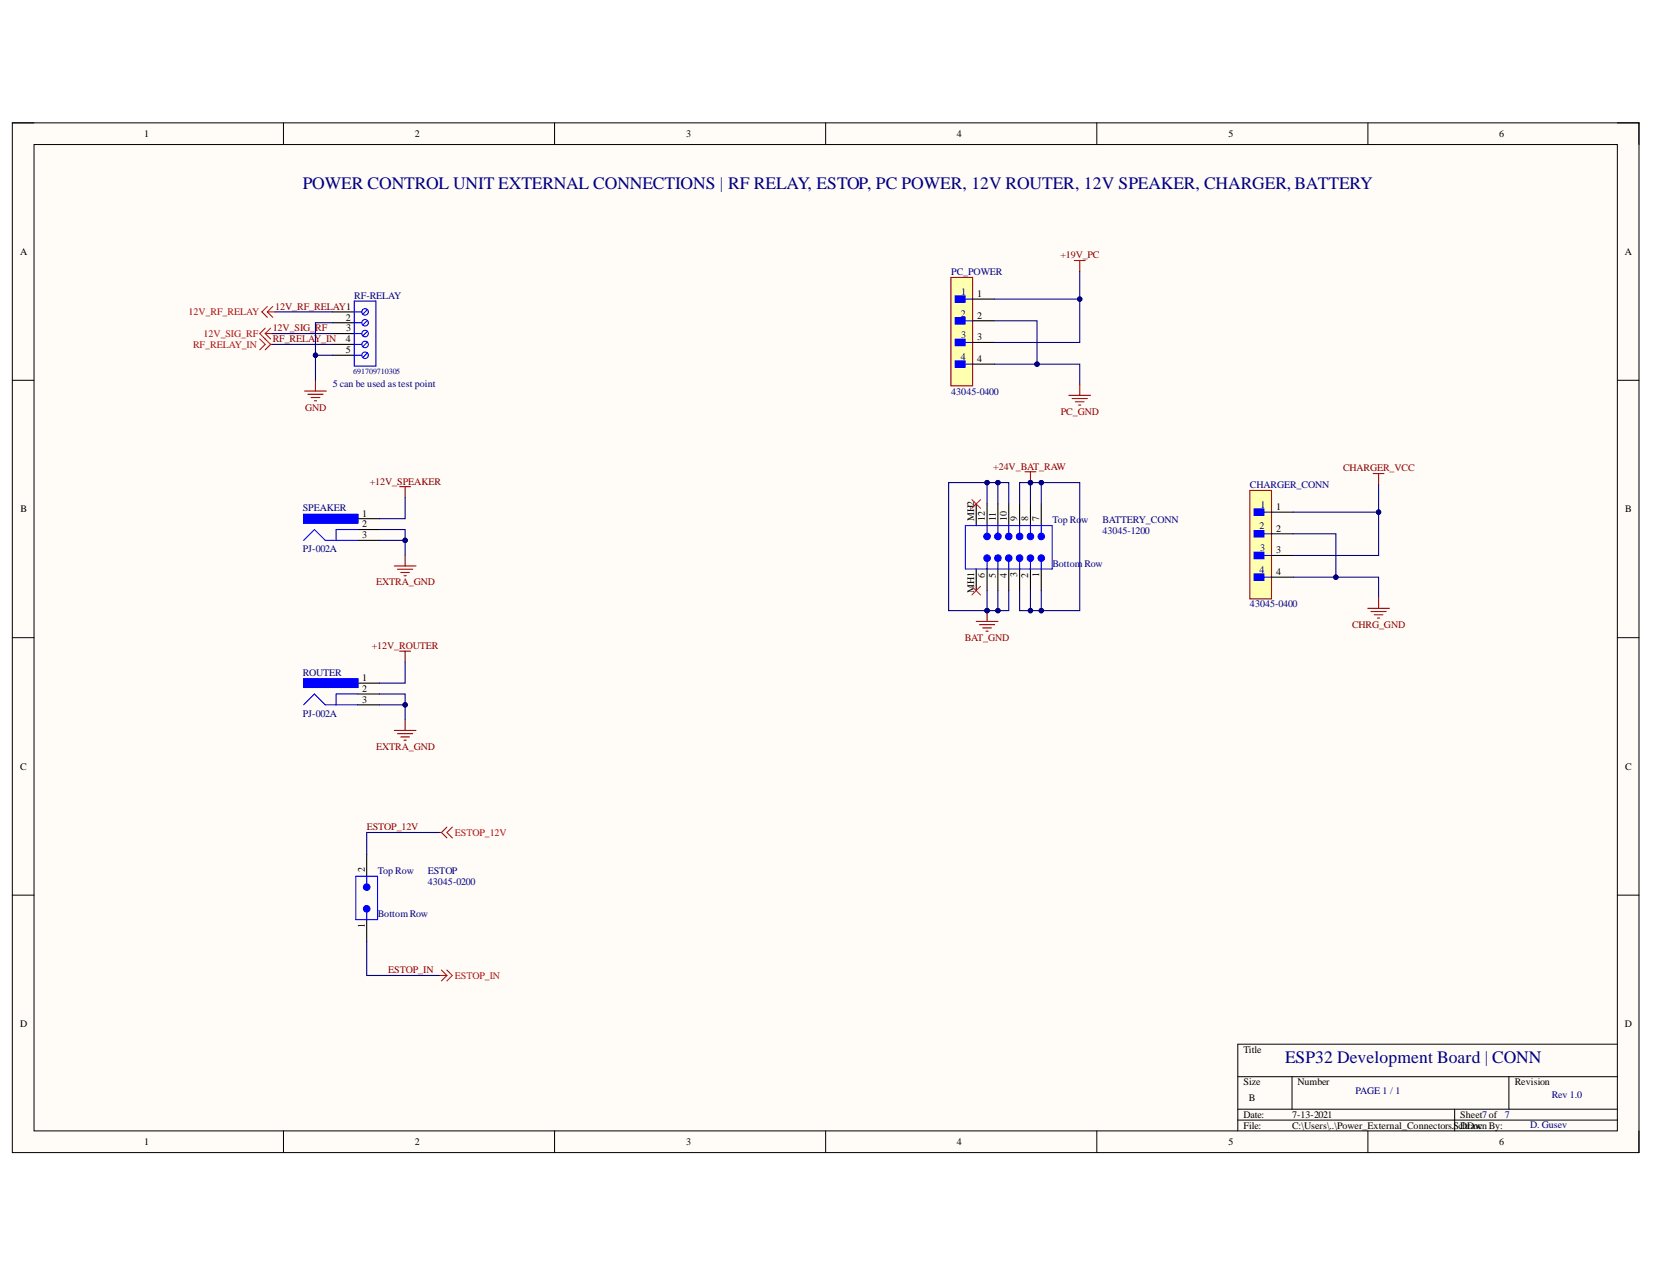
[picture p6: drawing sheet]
<svg xmlns="http://www.w3.org/2000/svg" width="279mm" height="216mm" viewBox="0 0 279 216" stroke-linecap="round" stroke-linejoin="round" font-family="sans-serif">
<path d="M2.1 20.8h274.9v174.1h-274.9z" fill-rule="evenodd" fill="#fffcf8"/>
<path d="M2.1 20.8h274.9v174.1h-274.9z" fill="none" stroke="#000" stroke-width=".17"/>
<path d="M5.8 24.4h267.6v166.8h-267.6z" fill-rule="evenodd" fill="#fffcf8"/>
<g fill="none" stroke="#000" stroke-width=".17">
<path d="M2.1 20.8h3.7M5.8 24.4h267.6v166.8h-267.6zM47.9 20.8v3.6M93.7 20.8v3.6M139.6 20.8v3.6M185.4 20.8v3.6M231.2 20.8v3.6M273.4 20.8h3.6v3.6M2.1 64.3h3.7M273.4 64.3h3.6M2.1 107.8h3.7M273.4 107.8h3.6"/>
<path d="M2.1 151.3h3.7M273.4 151.3h3.6M273.4 176.5h-64.2v14.7M47.9 191.2v3.7M93.7 191.2v3.7M139.6 191.2v3.7M185.4 191.2v3.7M209.2 182h64.2M209.2 187.5h64.2M209.2 189.4h64.2M218.4 182v5.5M231.2 191.2v3.7"/>
<path d="M245.9 187.5v3.7M255 182v5.5M277 191.2v3.7"/>
</g>
<path d="M56.2 52.7h3.7M56.2 54.6h3.7" fill="none" stroke="#000" stroke-width=".19"/>
<circle cx="61.7" cy="52.7" r=".55" fill="#fff"/>
<g fill="none" stroke="#00f" stroke-width=".19">
<path d="M62.1 52.3l-.8 .8"/>
<circle cx="61.7" cy="52.7" r=".55"/>
</g>
<circle cx="61.7" cy="54.6" r=".55" fill="#fff"/>
<g fill="none" stroke="#00f" stroke-width=".19">
<path d="M59.9 52.7h1.3M59.9 54.6h1.3M62.1 54.2l-.8 .8"/>
<circle cx="61.7" cy="54.6" r=".55"/>
</g>
<circle cx="61.7" cy="56.4" r=".55" fill="#fff"/>
<g fill="none" stroke="#00f" stroke-width=".19">
<path d="M59.9 56.4h1.3M62.1 56l-.8 .8"/>
<circle cx="61.7" cy="56.4" r=".55"/>
</g>
<path d="M56.2 56.4h3.7M56.2 58.2h3.7" fill="none" stroke="#000" stroke-width=".19"/>
<circle cx="61.7" cy="58.2" r=".55" fill="#fff"/>
<g fill="none" stroke="#00f" stroke-width=".19">
<path d="M59.9 58.2h1.3M59.9 50.9h3.6v11h-3.6zM62.1 57.8l-.8 .8"/>
<circle cx="61.7" cy="58.2" r=".55"/>
</g>
<path d="M56.2 60.1h3.7" fill="none" stroke="#000" stroke-width=".19"/>
<circle cx="61.7" cy="60.1" r=".55" fill="#fff"/>
<g fill="none" stroke="#00f" stroke-width=".19">
<path d="M62.1 59.7l-.8 .7M59.9 60.1h1.3M51.3 91.4l1.8-1.9 1.9 1.9h5.5M51.3 87h9.2v1.4h-9.2zM60.5 89.5h-3.7v1.9"/>
<circle cx="61.7" cy="60.1" r=".55"/>
</g>
<path d="M43.9 57.3l.9 .9-.9 .9M44.8 56.4l.9 .9M44.8 55.5l-.9 .9 1.8 1.8M44.8 56.4h1.3M45.2 52.7l.9 .9M45.2 51.8l-.9 .9 .9 .9M45.2 52.7h1.3M45.7 55.5l-.9 .9M45.7 58.2l-.9 .9M45.7 58.2h.4M46.1 51.8l-.9 .9" fill="none" stroke="#f00" stroke-width=".19"/>
<path d="M51.5 66.1h3.7M52 66.7h2.6M52.6 67.2h1.5M53.1 67.8h.4M53.3 64.3v1.8" fill="none" stroke="#800000" stroke-width=".19"/>
<path d="M60.5 87.7h3.6M60.5 89.5h3.6M60.5 91.4h3.6" fill="none" stroke="#000" stroke-width=".19"/>
<path d="M51.3 87h9.2v1.4h-9.2z" fill-rule="evenodd" fill="#00f"/>
<path d="M51.3 87h9.2v1.4h-9.2z" fill="none" stroke="#00f" stroke-width=".17"/>
<path d="M66.6 95.7h3.7M67.2 96.2h2.6M67.6 82.3h1.8M67.7 96.8h1.5M68.3 97.3h.4M68.5 82.3v1.8M68.5 93.9v1.8" fill="none" stroke="#800000" stroke-width=".19"/>
<path d="M60.5 115.5h3.6M60.5 117.3h3.6M60.5 119.2h3.6" fill="none" stroke="#000" stroke-width=".19"/>
<path d="M51.3 119.2l1.8-1.9 1.9 1.9h5.5M51.3 114.8h9.2v1.4h-9.2zM60.5 117.3h-3.7v1.9" fill="none" stroke="#00f" stroke-width=".19"/>
<path d="M51.3 114.8h9.2v1.4h-9.2z" fill-rule="evenodd" fill="#00f"/>
<path d="M51.3 114.8h9.2v1.4h-9.2z" fill="none" stroke="#00f" stroke-width=".17"/>
<path d="M67.6 110.1h1.8M68.5 110.1v1.8M66.6 123.5h3.7M67.2 124h2.6M67.7 124.6h1.5M68.3 125.1h.4M68.5 121.7v1.8" fill="none" stroke="#800000" stroke-width=".19"/>
<path d="M160.7 46.9h3.7v18.3h-3.7z" fill-rule="evenodd" fill="#ffffb0"/>
<path d="M160.7 46.9h3.7v18.3h-3.7z" fill="none" stroke="#800000" stroke-width=".19"/>
<path d="M161.5 50h1.6v1.1h-1.6z" fill-rule="evenodd" fill="#00f"/>
<path d="M161.5 50h1.6v1.1h-1.6zM163.1 50.6h1.3" fill="none" stroke="#00f" stroke-width=".19"/>
<path d="M161.5 53.7h1.6v1.1h-1.6z" fill-rule="evenodd" fill="#00f"/>
<path d="M161.5 53.7h1.6v1.1h-1.6zM163.1 54.2h1.3" fill="none" stroke="#00f" stroke-width=".19"/>
<path d="M161.5 57.3h1.6v1.1h-1.6z" fill-rule="evenodd" fill="#00f"/>
<path d="M161.5 57.3h1.6v1.1h-1.6zM163.1 57.9h1.3" fill="none" stroke="#00f" stroke-width=".19"/>
<path d="M161.5 61h1.6v1.1h-1.6z" fill-rule="evenodd" fill="#00f"/>
<path d="M161.5 61h1.6v1.1h-1.6zM163.1 61.6h1.3" fill="none" stroke="#00f" stroke-width=".19"/>
<path d="M164.4 50.6h3.7M164.4 54.2h3.7M164.4 57.9h3.7M164.4 61.6h3.7" fill="none" stroke="#000" stroke-width=".19"/>
<path d="M211.3 82.9h3.6v18.3h-3.6z" fill-rule="evenodd" fill="#ffffb0"/>
<path d="M211.3 82.9h3.6v18.3h-3.6z" fill="none" stroke="#800000" stroke-width=".18"/>
<path d="M212 86h1.6v1.1h-1.6z" fill-rule="evenodd" fill="#00f"/>
<path d="M212 86h1.6v1.1h-1.6zM213.6 86.6h1.3" fill="none" stroke="#00f" stroke-width=".18"/>
<path d="M212 89.7h1.6v1.1h-1.6z" fill-rule="evenodd" fill="#00f"/>
<path d="M212 89.7h1.6v1.1h-1.6zM213.6 90.2h1.3" fill="none" stroke="#00f" stroke-width=".18"/>
<path d="M212 93.4h1.6v1.1h-1.6z" fill-rule="evenodd" fill="#00f"/>
<path d="M212 93.4h1.6v1.1h-1.6zM213.6 93.9h1.3" fill="none" stroke="#00f" stroke-width=".18"/>
<path d="M212 97h1.6v1.1h-1.6z" fill-rule="evenodd" fill="#00f"/>
<path d="M212 97h1.6v1.1h-1.6zM213.6 97.6h1.3" fill="none" stroke="#00f" stroke-width=".18"/>
<path d="M214.9 86.6h3.7M214.9 90.2h3.7M214.9 93.9h3.7M214.9 97.6h3.7" fill="none" stroke="#000" stroke-width=".18"/>
<path d="M62 144.5v3.7M62 155.5v3.6" fill="none" stroke="#000" stroke-width=".19"/>
<path d="M62 154.2v1.3" fill="none" stroke="#00f" stroke-width=".19"/>
<circle cx="62" cy="153.7" r=".55" fill="#00f"/>
<g fill="none" stroke="#00f" stroke-width=".19">
<path d="M62 148.2v1.2"/>
<circle cx="62" cy="153.7" r=".55"/>
</g>
<circle cx="62" cy="150" r=".55" fill="#00f"/>
<g fill="none" stroke="#00f" stroke-width=".19">
<path d="M60.1 148.2h3.7v7.3h-3.7z"/>
<circle cx="62" cy="150" r=".55"/>
</g>
<path d="M75.5 139.8l-.9 .9M76.5 139.8l-1 .9 1 1M74.3 140.7h.3M74.6 140.7l.9 1M74.3 164.9h1.2M74.6 164l.9 .9M75.5 164.9l-.9 .9M75.5 164l1 .9-1 .9" fill="none" stroke="#f00" stroke-width=".19"/>
<path d="M165 85.2v3.7M165 96.2v3.7M170.5 85.2v3.7M170.5 96.2v3.7M172.3 85.2v3.7M172.3 96.2v3.7" fill="none" stroke="#000" stroke-width=".19"/>
<path d="M174.2 85.2v3.7M174.2 96.2v3.7M176 85.2v3.7M176 96.2v3.7" fill="none" stroke="#000" stroke-width=".18"/>
<path d="M174.2 94.9v1.3" fill="none" stroke="#00f" stroke-width=".18"/>
<circle cx="174.2" cy="94.4" r=".55" fill="#00f"/>
<g fill="none" stroke="#00f" stroke-width=".18">
<path d="M176 94.9v1.3"/>
<circle cx="174.2" cy="94.4" r=".55"/>
</g>
<circle cx="176" cy="94.4" r=".55" fill="#00f"/>
<circle cx="176" cy="94.4" r=".55" fill="none" stroke="#00f" stroke-width=".18"/>
<path d="M172.3 94.9v1.3" fill="none" stroke="#00f" stroke-width=".19"/>
<circle cx="172.3" cy="94.4" r=".55" fill="#00f"/>
<circle cx="172.3" cy="94.4" r=".55" fill="none" stroke="#00f" stroke-width=".18"/>
<path d="M172.3 88.9v1.2" fill="none" stroke="#00f" stroke-width=".19"/>
<circle cx="172.3" cy="90.7" r=".55" fill="#00f"/>
<g fill="none" stroke="#00f" stroke-width=".18">
<path d="M174.2 88.9v1.3"/>
<circle cx="172.3" cy="90.7" r=".55"/>
</g>
<circle cx="174.2" cy="90.7" r=".55" fill="#00f"/>
<g fill="none" stroke="#00f" stroke-width=".18">
<path d="M176 88.9v1.3"/>
<circle cx="174.2" cy="90.7" r=".55"/>
</g>
<circle cx="176" cy="90.7" r=".55" fill="#00f"/>
<g fill="none" stroke="#00f" stroke-width=".18">
<path d="M163.2 88.9h14.6v7.3h-14.6"/>
<circle cx="176" cy="90.7" r=".55"/>
</g>
<path d="M163.2 88.9v7.3M170.5 94.9v1.3" fill="none" stroke="#00f" stroke-width=".19"/>
<circle cx="170.5" cy="94.4" r=".55" fill="#00f"/>
<g fill="none" stroke="#00f" stroke-width=".19">
<path d="M170.5 88.9v1.2"/>
<circle cx="170.5" cy="94.4" r=".55"/>
</g>
<circle cx="170.5" cy="90.7" r=".55" fill="#00f"/>
<g fill="none" stroke="#00f" stroke-width=".19">
<path d="M168.7 94.9v1.3"/>
<circle cx="170.5" cy="90.7" r=".55"/>
</g>
<path d="M168.7 96.2v3.7" fill="none" stroke="#000" stroke-width=".19"/>
<circle cx="168.7" cy="94.4" r=".55" fill="#00f"/>
<g fill="none" stroke="#00f" stroke-width=".19">
<path d="M166.8 94.9v1.3"/>
<circle cx="168.7" cy="94.4" r=".55"/>
</g>
<path d="M166.8 96.2v3.7" fill="none" stroke="#000" stroke-width=".19"/>
<circle cx="166.8" cy="94.4" r=".55" fill="#00f"/>
<g fill="none" stroke="#00f" stroke-width=".19">
<path d="M168.7 88.9v1.2"/>
<circle cx="166.8" cy="94.4" r=".55"/>
</g>
<path d="M168.7 85.2v3.7" fill="none" stroke="#000" stroke-width=".19"/>
<circle cx="168.7" cy="90.7" r=".55" fill="#00f"/>
<g fill="none" stroke="#00f" stroke-width=".19">
<path d="M166.8 88.9v1.2"/>
<circle cx="168.7" cy="90.7" r=".55"/>
</g>
<path d="M166.8 85.2v3.7" fill="none" stroke="#000" stroke-width=".19"/>
<circle cx="166.8" cy="90.7" r=".55" fill="#00f"/>
<circle cx="166.8" cy="90.7" r=".55" fill="none" stroke="#00f" stroke-width=".19"/>
<path d="M173.3 79.8h1.8M174.2 79.8v1.8" fill="none" stroke="#800000" stroke-width=".18"/>
<circle cx="174.2" cy="81.6" r=".37" fill="#000080"/>
<circle cx="174.2" cy="81.6" r=".37" fill="none" stroke="#000080" stroke-width=".17"/>
<path d="M164.3 84.5l1.4 1.4M164.3 99.1l1.4 1.5M165.7 84.5l-1.4 1.4M165.7 99.1l-1.4 1.5" fill="none" stroke="#f00" stroke-width=".17"/>
<path d="M165 105.1h3.7M165.6 105.6h2.5M166.1 106.2h1.5M166.7 106.7h.3M166.8 103.2v1.9" fill="none" stroke="#800000" stroke-width=".19"/>
<circle cx="166.8" cy="103.2" r=".37" fill="#000080"/>
<circle cx="166.8" cy="103.2" r=".37" fill="none" stroke="#000080" stroke-width=".17"/>
<path d="M46.5 52.7h9.7M56.2 60.1h-2.9v4.2" fill="none" stroke="#000080" stroke-width=".19"/>
<circle cx="53.3" cy="60.1" r=".37" fill="#000080"/>
<circle cx="53.3" cy="60.1" r=".37" fill="none" stroke="#000080" stroke-width=".17"/>
<path d="M56.2 54.6h-2.9v5.5" fill="none" stroke="#000080" stroke-width=".19"/>
<circle cx="53.3" cy="60.1" r=".37" fill="#000080"/>
<circle cx="53.3" cy="60.1" r=".37" fill="none" stroke="#000080" stroke-width=".17"/>
<path d="M46.1 56.4h10.1M46.1 58.2h10.1M64.1 91.4h4.4v2.5" fill="none" stroke="#000080" stroke-width=".19"/>
<circle cx="68.5" cy="91.4" r=".37" fill="#000080"/>
<circle cx="68.5" cy="91.4" r=".37" fill="none" stroke="#000080" stroke-width=".17"/>
<path d="M64.1 89.5h4.4v1.9" fill="none" stroke="#000080" stroke-width=".19"/>
<circle cx="68.5" cy="91.4" r=".37" fill="#000080"/>
<circle cx="68.5" cy="91.4" r=".37" fill="none" stroke="#000080" stroke-width=".17"/>
<path d="M68.5 84.1v3.6h-4.4M64.1 119.2h4.4v2.5" fill="none" stroke="#000080" stroke-width=".19"/>
<circle cx="68.5" cy="119.2" r=".37" fill="#000080"/>
<circle cx="68.5" cy="119.2" r=".37" fill="none" stroke="#000080" stroke-width=".17"/>
<path d="M64.1 117.3h4.4v1.9" fill="none" stroke="#000080" stroke-width=".19"/>
<circle cx="68.5" cy="119.2" r=".37" fill="#000080"/>
<circle cx="68.5" cy="119.2" r=".37" fill="none" stroke="#000080" stroke-width=".17"/>
<path d="M68.5 111.9v3.6h-4.4" fill="none" stroke="#000080" stroke-width=".19"/>
<path d="M182.5 45.9v4.7h-14.4" fill="none" stroke="#000080" stroke-width=".18"/>
<circle cx="182.5" cy="50.6" r=".37" fill="#000080"/>
<circle cx="182.5" cy="50.6" r=".37" fill="none" stroke="#000080" stroke-width=".17"/>
<path d="M168.1 61.6h14.4v3.4" fill="none" stroke="#000080" stroke-width=".18"/>
<circle cx="175.3" cy="61.6" r=".37" fill="#000080"/>
<circle cx="175.3" cy="61.6" r=".37" fill="none" stroke="#000080" stroke-width=".17"/>
<path d="M233 81.9v4.7h-14.4" fill="none" stroke="#000080" stroke-width=".18"/>
<circle cx="233" cy="86.6" r=".37" fill="#000080"/>
<circle cx="233" cy="86.6" r=".37" fill="none" stroke="#000080" stroke-width=".17"/>
<path d="M218.6 97.6h14.4v3.4" fill="none" stroke="#000080" stroke-width=".18"/>
<circle cx="225.8" cy="97.6" r=".37" fill="#000080"/>
<circle cx="225.8" cy="97.6" r=".37" fill="none" stroke="#000080" stroke-width=".17"/>
<path d="M182.5 50.6v7.3h-14.4" fill="none" stroke="#000080" stroke-width=".18"/>
<circle cx="182.5" cy="50.6" r=".37" fill="#000080"/>
<circle cx="182.5" cy="50.6" r=".37" fill="none" stroke="#000080" stroke-width=".17"/>
<path d="M168.1 54.2h7.2v7.4" fill="none" stroke="#000080" stroke-width=".18"/>
<circle cx="175.3" cy="61.6" r=".37" fill="#000080"/>
<circle cx="175.3" cy="61.6" r=".37" fill="none" stroke="#000080" stroke-width=".17"/>
<path d="M218.6 90.2h7.2v7.4" fill="none" stroke="#000080" stroke-width=".18"/>
<circle cx="225.8" cy="97.6" r=".37" fill="#000080"/>
<circle cx="225.8" cy="97.6" r=".37" fill="none" stroke="#000080" stroke-width=".17"/>
<path d="M233 86.6v7.3h-14.4" fill="none" stroke="#000080" stroke-width=".18"/>
<circle cx="233" cy="86.6" r=".37" fill="#000080"/>
<circle cx="233" cy="86.6" r=".37" fill="none" stroke="#000080" stroke-width=".17"/>
<path d="M62 159.1v5.8h12.3M74.3 140.7h-12.3v3.8" fill="none" stroke="#000080" stroke-width=".19"/>
<path d="M174.2 99.9v3.3h1.8v-3.3" fill="none" stroke="#000080" stroke-width=".18"/>
<circle cx="176" cy="103.2" r=".37" fill="#000080"/>
<circle cx="176" cy="103.2" r=".37" fill="none" stroke="#000080" stroke-width=".17"/>
<circle cx="174.2" cy="103.2" r=".37" fill="#000080"/>
<circle cx="174.2" cy="103.2" r=".37" fill="none" stroke="#000080" stroke-width=".17"/>
<path d="M174.2 85.2v-3.6h1.8v3.6" fill="none" stroke="#000080" stroke-width=".18"/>
<circle cx="176" cy="81.6" r=".36" fill="#000080"/>
<circle cx="176" cy="81.6" r=".36" fill="none" stroke="#000080" stroke-width=".17"/>
<circle cx="174.2" cy="81.6" r=".37" fill="#000080"/>
<circle cx="174.2" cy="81.6" r=".37" fill="none" stroke="#000080" stroke-width=".17"/>
<path d="M176 81.6h6.5v21.6h-6.5" fill="none" stroke="#000080" stroke-width=".18"/>
<circle cx="176" cy="81.6" r=".36" fill="#000080"/>
<circle cx="176" cy="81.6" r=".36" fill="none" stroke="#000080" stroke-width=".17"/>
<circle cx="176" cy="103.2" r=".37" fill="#000080"/>
<circle cx="176" cy="103.2" r=".37" fill="none" stroke="#000080" stroke-width=".17"/>
<path d="M166.8 99.9v3.3h1.9v-3.3" fill="none" stroke="#000080" stroke-width=".19"/>
<circle cx="166.8" cy="103.2" r=".37" fill="#000080"/>
<circle cx="166.8" cy="103.2" r=".37" fill="none" stroke="#000080" stroke-width=".17"/>
<circle cx="168.7" cy="103.2" r=".37" fill="#000080"/>
<circle cx="168.7" cy="103.2" r=".37" fill="none" stroke="#000080" stroke-width=".17"/>
<path d="M166.8 85.2v-3.6h1.9v3.6" fill="none" stroke="#000080" stroke-width=".19"/>
<circle cx="166.8" cy="81.6" r=".37" fill="#000080"/>
<circle cx="166.8" cy="81.6" r=".37" fill="none" stroke="#000080" stroke-width=".17"/>
<circle cx="168.7" cy="81.6" r=".37" fill="#000080"/>
<circle cx="168.7" cy="81.6" r=".37" fill="none" stroke="#000080" stroke-width=".17"/>
<path d="M166.8 81.6h-6.5v21.6h6.5" fill="none" stroke="#000080" stroke-width=".19"/>
<circle cx="166.8" cy="81.6" r=".37" fill="#000080"/>
<circle cx="166.8" cy="81.6" r=".37" fill="none" stroke="#000080" stroke-width=".17"/>
<circle cx="166.8" cy="103.2" r=".37" fill="#000080"/>
<circle cx="166.8" cy="103.2" r=".37" fill="none" stroke="#000080" stroke-width=".17"/>
<path d="M168.7 81.6h1.8v3.6" fill="none" stroke="#000080" stroke-width=".19"/>
<circle cx="168.7" cy="81.6" r=".37" fill="#000080"/>
<circle cx="168.7" cy="81.6" r=".37" fill="none" stroke="#000080" stroke-width=".17"/>
<path d="M170.5 99.9v3.3h-1.8" fill="none" stroke="#000080" stroke-width=".19"/>
<circle cx="168.7" cy="103.2" r=".37" fill="#000080"/>
<circle cx="168.7" cy="103.2" r=".37" fill="none" stroke="#000080" stroke-width=".17"/>
<path d="M174.2 81.6h-1.9v3.6" fill="none" stroke="#000080" stroke-width=".18"/>
<circle cx="174.2" cy="81.6" r=".37" fill="#000080"/>
<circle cx="174.2" cy="81.6" r=".37" fill="none" stroke="#000080" stroke-width=".17"/>
<path d="M172.3 99.9v3.3h1.9" fill="none" stroke="#000080" stroke-width=".18"/>
<circle cx="174.2" cy="103.2" r=".37" fill="#000080"/>
<circle cx="174.2" cy="103.2" r=".37" fill="none" stroke="#000080" stroke-width=".17"/>
<g fill="none" stroke="#800000" stroke-width=".18">
<path d="M181.6 44h1.8M182.5 44v1.9M180.7 66.8h3.6M181.2 67.4h2.6M181.8 67.9h1.4M182.3 68.5h.4M182.5 65v1.8M232.1 80.1h1.8M233 80.1v1.8M231.2 102.8h3.6M231.7 103.4h2.6M232.3 103.9h1.4"/>
<path d="M232.8 104.5h.4M233 101v1.8"/>
</g>
<g font-size="3" fill="#000080">
<text x="51.2" y="31.9">POWER CONTROL UNIT EXTERNAL CONNECTIONS | RF RELAY, ESTOP, PC POWER, 12V ROUTER, 12V SPEAKER, CHARGER, BATTERY</text>
<text x="217.2" y="179.8">ESP32 Development Board | CONN</text>
</g>
<g font-size="1.7">
<text x="24.4" y="23.2">1</text>
<text x="70.1" y="23.2">2</text>
<text x="116" y="23.2">3</text>
<text x="161.7" y="23.2">4</text>
<text x="207.6" y="23.2">5</text>
<text x="253.4" y="23.2">6</text>
<text x="3.4" y="43">A</text>
<text x="274.6" y="43">A</text>
<text x="165.2" y="50.2">1</text>
<text x="165.2" y="53.9">2</text>
<text x="58.4" y="54.2">2</text>
<text x="58.4" y="57.8">4</text>
<text x="58.4" y="59.7">5</text>
<text x="58.5" y="56">3</text>
<text x="165.2" y="57.5">3</text>
<text x="165.2" y="61.2">4</text>
<text x="3.5" y="86.6">B</text>
<text x="61.2" y="87.4">1</text>
<text x="61.2" y="89.1">2</text>
<text x="164.7" y="88.1" transform="rotate(-90 164.7 88.1)">MH2</text>
<text x="166.5" y="88.1" transform="rotate(-90 166.5 88.1)">12</text>
<text x="168.3" y="88.1" transform="rotate(-90 168.3 88.1)">11</text>
<text x="170.2" y="88.1" transform="rotate(-90 170.2 88.1)">10</text>
<text x="172" y="88.1" transform="rotate(-90 172 88.1)">9</text>
<text x="173.8" y="88.1" transform="rotate(-90 173.8 88.1)">8</text>
<text x="175.7" y="88.1" transform="rotate(-90 175.7 88.1)">7</text>
<text x="215.7" y="86.2">1</text>
<text x="215.7" y="89.9">2</text>
<text x="274.7" y="86.6">B</text>
<text x="61.2" y="91">3</text>
<text x="215.7" y="93.5">3</text>
<text x="164.7" y="100.2" transform="rotate(-90 164.7 100.2)">MH1</text>
<text x="166.5" y="97.7" transform="rotate(-90 166.5 97.7)">6</text>
<text x="168.3" y="97.7" transform="rotate(-90 168.3 97.7)">5</text>
<text x="170.2" y="97.7" transform="rotate(-90 170.2 97.7)">4</text>
<text x="172" y="97.6" transform="rotate(-90 172 97.6)">3</text>
<text x="173.8" y="97.7" transform="rotate(-90 173.8 97.7)">2</text>
<text x="175.7" y="97.5" transform="rotate(-90 175.7 97.5)">1</text>
<text x="215.7" y="97.2">4</text>
<text x="61.2" y="115.1">1</text>
<text x="61.2" y="116.9">2</text>
<text x="61.2" y="118.8">3</text>
<text x="3.4" y="130.1">C</text>
<text x="274.7" y="130.1">C</text>
<text x="61.7" y="147.5" transform="rotate(-90 61.7 147.5)">2</text>
<text x="61.7" y="156.9" transform="rotate(-90 61.7 156.9)">1</text>
<text x="3.4" y="173.6">D</text>
<text x="274.6" y="173.6">D</text>
<text x="210.2" y="178">Title</text>
<text x="210.2" y="183.5">Size</text>
<text x="219.3" y="183.5">Number</text>
<text x="256" y="183.5">Revision</text>
<text x="210.2" y="189">Date:</text>
<text x="210.2" y="190.9">File:</text>
<text x="211.1" y="186.2">B</text>
<text x="218.4" y="189">7-13-2021</text>
<text x="218.4" y="190.9">C:\Users\..\Power_External_Connectors.ScDDoc</text>
<text x="246.8" y="189">Sheet7of</text>
<text x="247.2" y="190.9">hrawnBy:</text>
<text x="24.4" y="193.6">1</text>
<text x="70.1" y="193.6">2</text>
<text x="116" y="193.6">3</text>
<text x="161.7" y="193.6">4</text>
<text x="207.6" y="193.6">5</text>
<text x="253.4" y="193.6">6</text>
</g>
<g font-size="1.7" fill="#000080">
<text x="160.8" y="46.5">PC_POWER</text>
<text x="59.9" y="50.5">RF-RELAY</text>
<text x="162.4" y="53.5">2</text>
<text x="162.5" y="49.8">1</text>
<text x="162.5" y="57.2">3</text>
<text x="56.2" y="65.4">5 can be used as test point</text>
<text x="162.4" y="60.8">4</text>
<text x="160.8" y="66.7">43045-0400</text>
<text x="211.3" y="82.5">CHARGER_CONN</text>
<text x="51.2" y="86.4">SPEAKER</text>
<text x="177.9" y="88.4">Top Row</text>
<text x="186.3" y="88.4">BATTERY_CONN</text>
<text x="212.9" y="89.5">2</text>
<text x="213.1" y="85.8">1</text>
<text x="51.2" y="93.4">PJ-002A</text>
<text x="177.9" y="95.8">BottomRow</text>
<text x="186.3" y="90.3">43045-1200</text>
<text x="213" y="93.2">3</text>
<text x="212.9" y="96.8">4</text>
<text x="211.3" y="102.7">43045-0400</text>
<text x="51.2" y="114.2">ROUTER</text>
<text x="51.2" y="121.2">PJ-002A</text>
<text x="63.9" y="147.8">Top Row</text>
<text x="72.3" y="147.8">ESTOP</text>
<text x="72.3" y="149.6">43045-0200</text>
<text x="63.9" y="155.1">BottomRow</text>
<text x="229.1" y="184.9">PAGE 1 / 1</text>
<text x="262.3" y="185.6">Rev 1.0</text>
<text x="254.3" y="189">7</text>
<text x="258.6" y="190.7">D. Gusev</text>
</g>
<g font-size="1.7" fill="#800000">
<text x="179.2" y="43.6">+19V_PC</text>
<text x="46.5" y="52.3">12V_RF_RELAY1</text>
<text x="46.1" y="56">12V_SIG_RF</text>
<text x="46.1" y="57.8">RF_RELAY_IN</text>
<text x="51.6" y="69.4">GND</text>
<text x="179.3" y="70.1">PC_GND</text>
<text x="62.5" y="81.9">+12V_SPEAKER</text>
<text x="167.9" y="79.4">+24V_BAT_RAW</text>
<text x="227" y="79.7">CHARGER_VCC</text>
<text x="63.6" y="98.9">EXTRA_GND</text>
<text x="228.5" y="106.1">CHRG_GND</text>
<text x="62.8" y="109.7">+12V_ROUTER</text>
<text x="163.1" y="108.3">BAT_GND</text>
<text x="63.6" y="126.8">EXTRA_GND</text>
<text x="62" y="140.4">ESTOP_12V</text>
<text x="65.6" y="164.6">ESTOP_IN</text>
</g>
<g font-size="1.7" fill="#f00">
<text x="31.9" y="53.3">12V_RF_RELAY</text>
<text x="32.6" y="58.8">RF_RELAY_IN</text>
<text x="34.4" y="56.9">12V_SIG_RF</text>
<text x="76.9" y="141.3">ESTOP_12V</text>
<text x="76.9" y="165.5">ESTOP_IN</text>
</g>
<text font-size="1.4" fill="#000080" x="59.7" y="63.3">691709710305</text>
</svg>
